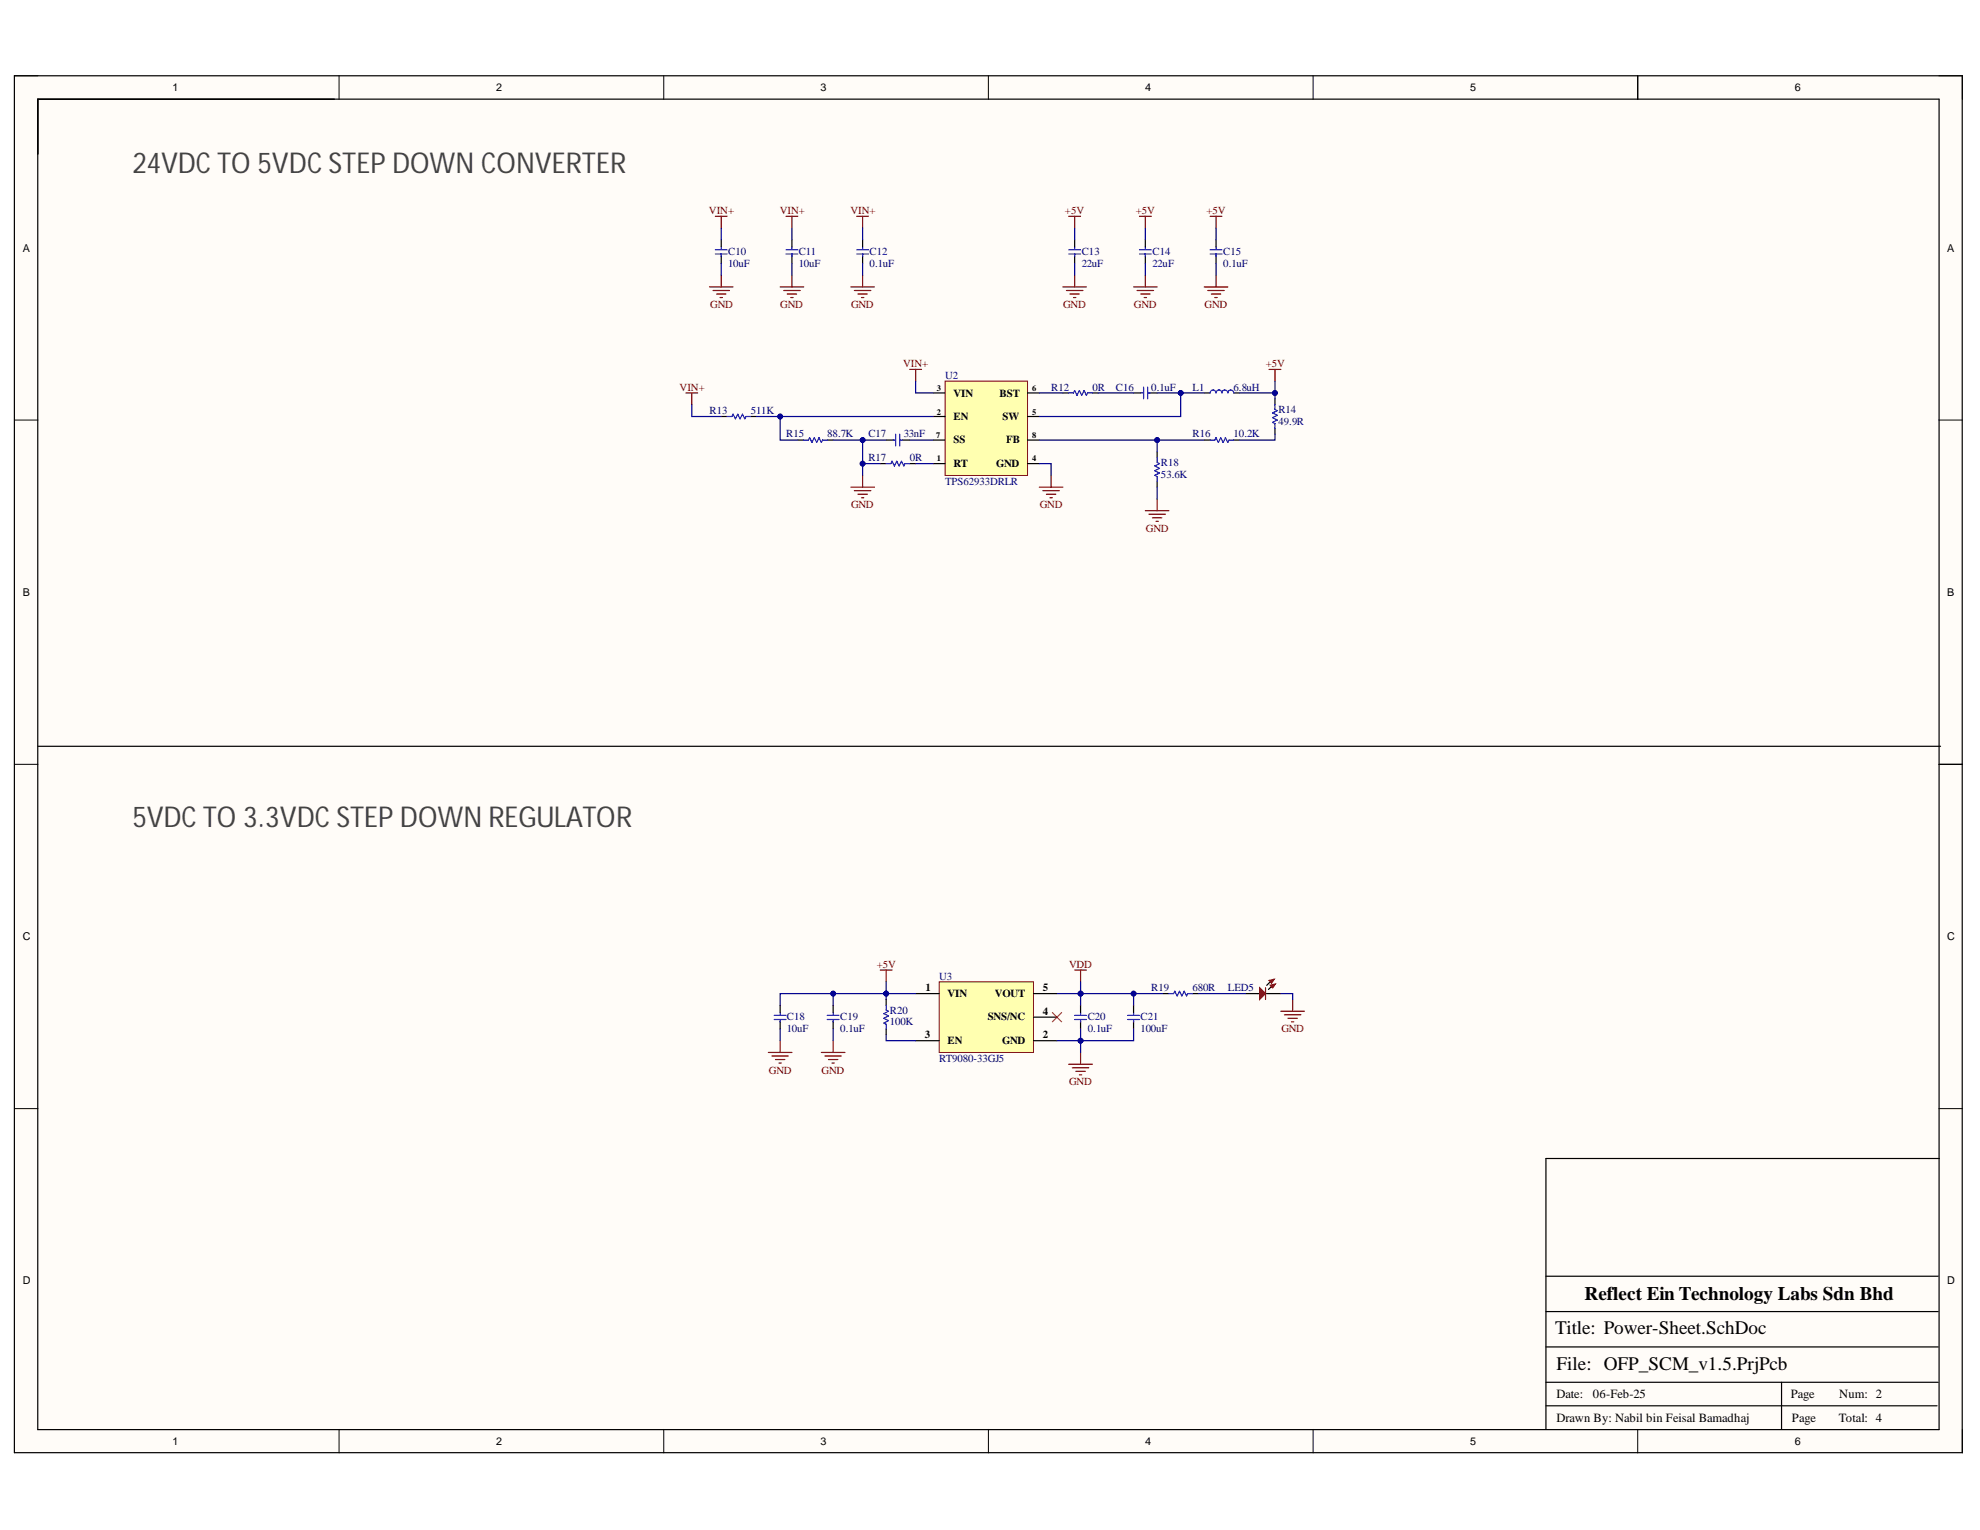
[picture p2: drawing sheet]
<svg xmlns="http://www.w3.org/2000/svg" width="279mm" height="216mm" viewBox="0 0 279 216" stroke-linecap="round" stroke-linejoin="round" font-family="sans-serif">
<g fill="#fffcf8">
<path d="M2 10.7h274.9v194.3h-274.9z" fill-rule="evenodd"/>
<path d="M5.4 14h268.2v187.7h-268.2z" fill-rule="evenodd"/>
</g>
<g fill="none" stroke="#000" stroke-width=".14">
<path d="M2 10.7h3.4M47.8 10.7v3.3M93.7 10.7v3.3M139.5 10.7v3.3M185.3 10.7v3.3M231.1 10.7v3.3M273.6 10.7h3.3v3.3M2 59.3h3.4M273.6 59.3h3.3M2 107.9h3.4M273.6 107.9h3.3M2 156.4h3.4"/>
<path d="M273.6 156.4h3.3M47.8 201.7v3.3M93.7 201.7v3.3M139.5 201.7v3.3M185.3 201.7v3.3M231.1 201.7v3.3M276.9 201.7v3.3"/>
</g>
<path d="M2 10.7h274.9v194.3h-274.9zM5.3 14h268.3v187.7h-268.3zM231.1 10.7v3.3M5.4 105.3h268.4M273.6 107.9h3.3M273.7 163.5h-55.6v38.2M218.1 198.4h55.2M218.1 195.1h55.4M218.1 190.1h55.4M218.1 185.1h55.4M218.1 180.1h55.4M251.4 195.1v6.6" fill="none" stroke="#000" stroke-width=".17"/>
<path d="M133.4 53.8h11.6v13.3h-11.6z" fill-rule="evenodd" fill="#ffffb0"/>
<path d="M133.4 53.8h11.6v13.3h-11.6z" fill="none" stroke="#800000" stroke-width=".14"/>
<g fill="none" stroke="#000" stroke-width=".17">
<path d="M101.8 33.8v1M101.8 36.1v1.1M111.7 33.8v1M111.7 36.1v1.1M121.7 33.8v1M121.7 36.1v1.1M151.6 33.8v1M151.6 36.1v1.1M161.6 33.8v1M161.6 36.1v1.1M171.6 33.8v1M171.6 36.1v1.1"/>
<path d="M101.8 58.8h.8M105.9 58.8h.9M131.7 58.8h1.7M131.7 55.5h1.7M145 58.8h1.7M145 55.5h1.7M150 55.5h.8M154.1 55.5h.9M160 55.5h1M162.2 55.5h1.1M179.9 56.3v.8M112.6 62.1h.8"/>
<path d="M116.7 62.1h.9M124.2 65.4h.8M125 62.1h1.1M127.4 62.1h1M128.4 65.4h.8M131.7 65.4h1.7M131.7 62.1h1.7M145 65.4h1.7M145 62.1h1.7M163.3 63.8v.8M163.3 67.9v.8M169.9 62.1h.9"/>
<path d="M174.1 62.1h.8M179.9 60.4v.9"/>
</g>
<g fill="none" stroke="#800000" stroke-width=".17">
<path d="M100.9 30.5h1.7M101.8 30.5v1.7M101.8 38.8v1.7M110.9 30.5h1.7M111.7 30.5v1.7M111.7 38.8v1.7M120.9 30.5h1.7M121.7 30.5v1.7M121.7 38.8v1.7M150.8 30.5h1.7M151.6 30.5v1.7M151.6 38.8v1.7"/>
<path d="M160.8 30.5h1.7M161.6 30.5v1.7M161.6 38.8v1.7M170.8 30.5h1.6M171.6 30.5v1.7M171.6 38.8v1.7M96.8 55.5h1.7M97.6 55.5v1.6M100.1 40.5h3.3M100.6 41h2.3M101.1 41.5h1.3M101.6 42h.3"/>
<path d="M110.1 40.5h3.3M110.6 41h2.3M111.1 41.5h1.3M111.6 42h.3M120.1 40.5h3.3M120.6 41h2.3M121.1 41.5h1.3M121.6 42h.3M128.4 52.1h1.6M129.2 52.1v1.7M150 40.5h3.3M150.5 41h2.3"/>
<path d="M151 41.5h1.3M151.5 42h.3M160 40.5h3.3M160.5 41h2.3M161 41.5h1.3M161.5 42h.3M169.9 40.5h3.4M170.4 41h2.4M170.9 41.5h1.4M171.4 42h.4M179.1 52.1h1.6M179.9 52.1v1.7"/>
<path d="M120.1 68.7h3.3M120.6 69.2h2.3M121.1 69.7h1.3M121.6 70.2h.3M121.7 67.1v1.6M146.7 68.7h3.3M147.2 69.2h2.3M147.7 69.7h1.3M148.2 70.2h.3M148.3 67.1v1.6M161.6 72.1h3.3M162.1 72.6h2.3"/>
<path d="M162.6 73.1h1.3M163.1 73.6h.3M163.3 70.4v1.7"/>
</g>
<g fill="none" stroke="#00f" stroke-width=".17">
<path d="M100.9 35.8h1.7M100.9 35.3h1.7M101.8 34.8v.4M101.8 35.8v.4M110.9 35.8h1.7M110.9 35.3h1.7M111.7 34.8v.4M111.7 35.8v.4M120.9 35.8h1.7M120.9 35.3h1.7M121.7 34.8v.4M121.7 35.8v.4"/>
<path d="M150.8 35.8h1.7M150.8 35.3h1.7M151.6 34.8v.4M151.6 35.8v.4M160.8 35.8h1.7M160.8 35.3h1.7M161.6 34.8v.4M161.6 35.8v.4M170.8 35.8h1.6M170.8 35.3h1.6M171.6 34.8v.4M171.6 35.8v.4"/>
<path d="M102.6 58.8h.7l.1-.4 .4 .7 .3-.7 .3 .7 .4-.7 .3 .7 .2-.3h.6M150.8 55.5h.7l.1-.4 .4 .7 .3-.7 .3 .7 .4-.7 .3 .7 .2-.3h.6M161 55.5h.3M161.4 54.6v1.7M162 55.5h.3M162 54.6v1.7M179.9 57.1v.7l.3 .1-.6 .4 .6 .3-.6 .3 .6 .4-.6 .3 .3 .2v.6M113.4 62.1h.7l.1-.3 .4 .6 .3-.6 .3 .6 .4-.6 .3 .6 .2-.3h.6M125 65.4h.7l.2-.3 .3 .7 .3-.7 .4 .7 .3-.7 .3 .7 .2-.4h.7M126 62.1h.4M126.4 61.3v1.6M127 61.3v1.6"/>
<path d="M127 62.1h.4M163.3 64.6v.7l.3 .1-.6 .4 .6 .3-.6 .3 .6 .3-.6 .4 .3 .1v.7M170.8 62.1h.6l.2-.3 .3 .6 .4-.6 .3 .6M174.1 62.1h-.7l-.1 .3-.4-.6-.3 .6"/>
</g>
<path d="M132.5 138.5h13.3v10h-13.3z" fill-rule="evenodd" fill="#ffffb0"/>
<path d="M132.5 138.5h13.3v10h-13.3z" fill="none" stroke="#800000" stroke-width=".14"/>
<g fill="none" stroke="#000" stroke-width=".17">
<path d="M179.4 139.2l-.4 .4M110.1 141.9v1M110.1 144.1v1.1M117.6 141.9v1M117.6 144.1v1.1M129.2 140.2h3.3M129.2 146.9h3.3M145.8 140.2h3.4M145.8 146.9h3.4M145.8 143.5h3.4M152.5 141.9v1M152.5 144.1v1.1"/>
<path d="M164.1 140.2h.8M168.3 140.2h.8"/>
</g>
<g fill="none" stroke="#800000" stroke-width=".17">
<path d="M124.2 136.9h1.7M125 136.9v1.6M151.6 136.9h1.7M152.5 136.9v1.6M108.4 148.5h3.3M108.9 149h2.4M109.4 149.5h1.3M109.9 150h.4M110.1 146.9v1.6M115.9 148.5h3.3M116.4 149h2.3M116.9 149.5h1.3"/>
<path d="M117.4 150h.3M117.6 146.9v1.6M150.8 150.2h3.3M151.3 150.7h2.3M151.8 151.2h1.3M152.3 151.7h.3M152.5 148.5v1.7"/>
</g>
<g fill="none" stroke="#00f" stroke-width=".17">
<path d="M109.3 143.9h1.6M109.3 143.3h1.6M110.1 142.9v.3M110.1 143.9v.3M116.7 143.9h1.7M116.7 143.3h1.7M117.6 142.9v.3M117.6 143.9v.3M151.6 143.9h1.7M151.6 143.3h1.7M152.5 142.9v.3M152.5 143.9v.3"/>
<path d="M164.9 140.2h.7l.2-.3 .3 .6 .3-.6 .4 .6 .3-.6 .3 .6 .2-.3h.7"/>
</g>
<path d="M148.5 142.9l1.3 1.3M149.8 142.9l-1.3 1.3" fill="none" stroke="#f00" stroke-width=".14"/>
<path d="M179.2 139l.8-.2-.4 .6z" fill-rule="evenodd" fill="#c00"/>
<path d="M179.2 139l.8-.2-.4 .6z" fill="none" stroke="#c00" stroke-width=".14"/>
<path d="M179.2 138.5l-.5 .5" fill="none" stroke="#000" stroke-width=".17"/>
<path d="M179 138.3l.8-.1-.4 .5z" fill-rule="evenodd" fill="#c00"/>
<path d="M179 138.3l.8-.1-.4 .5z" fill="none" stroke="#c00" stroke-width=".14"/>
<path d="M175.8 140.2h1.9M178.6 140.2h2.1" fill="none" stroke="#000" stroke-width=".17"/>
<path d="M178.6 139.4v1.6" fill="none" stroke="#c00" stroke-width=".17"/>
<path d="M177.7 139.4l.9 .8-.9 .8z" fill="#c00"/>
<path d="M177.7 139.4l.9 .8-.9 .8z" fill="none" stroke="#c00" stroke-width=".17"/>
<path d="M180.7 142.7h3.4M181.2 143.2h2.4M181.7 143.7h1.4M182.2 144.2h.4M182.4 141v1.7" fill="none" stroke="#800000" stroke-width=".17"/>
<path d="M169.9 55.5h.9M174.1 55.5h.8M125 141v.9M125 145.2v.8M160 141.9v1M160 144.1v1.1" fill="none" stroke="#000" stroke-width=".17"/>
<path d="M170.8 55.5a.42 .42 0 0 1 .4-.5 .42 .42 0 0 1 .4 .5 .41 .41 0 0 1 .4-.5 .41 .41 0 0 1 .4 .5 .41 .41 0 0 1 .7-.4l.2 .4a.41 .41 0 0 1 .4-.5 .41 .41 0 0 1 .4 .5M125 141.9v.6l.4 .2-.7 .3 .7 .4-.7 .3 .7 .3-.7 .4 .3 .1v.7M159.1 143.9h1.7M159.1 143.3h1.7M160 142.9v.3M160 143.9v.3" fill="none" stroke="#00f" stroke-width=".17"/>
<path d="M117.6 62.1h7.4M128.4 62.1h3.3M129.2 65.4h2.5M146.7 65.4h1.6v1.7" fill="none" stroke="#000080" stroke-width=".17"/>
<circle cx="121.7" cy="62.1" r=".33" fill="#000080"/>
<circle cx="121.7" cy="62.1" r=".33" fill="none" stroke="#000080" stroke-width=".14"/>
<path d="M121.7 65.4h2.5" fill="none" stroke="#000080" stroke-width=".17"/>
<circle cx="121.7" cy="65.4" r=".33" fill="#000080"/>
<circle cx="121.7" cy="65.4" r=".33" fill="none" stroke="#000080" stroke-width=".14"/>
<path d="M121.7 62.1v5" fill="none" stroke="#000080" stroke-width=".17"/>
<circle cx="121.7" cy="65.4" r=".33" fill="#000080"/>
<circle cx="121.7" cy="65.4" r=".33" fill="none" stroke="#000080" stroke-width=".14"/>
<circle cx="121.7" cy="62.1" r=".33" fill="#000080"/>
<circle cx="121.7" cy="62.1" r=".33" fill="none" stroke="#000080" stroke-width=".14"/>
<path d="M110.1 58.8v3.3h2.5" fill="none" stroke="#000080" stroke-width=".17"/>
<circle cx="110.1" cy="58.8" r=".33" fill="#000080"/>
<circle cx="110.1" cy="58.8" r=".33" fill="none" stroke="#000080" stroke-width=".14"/>
<path d="M106.8 58.8h24.9" fill="none" stroke="#000080" stroke-width=".17"/>
<circle cx="110.1" cy="58.8" r=".33" fill="#000080"/>
<circle cx="110.1" cy="58.8" r=".33" fill="none" stroke="#000080" stroke-width=".14"/>
<path d="M97.6 57.1v1.7h4.2M129.2 53.8v1.7h2.5M146.7 55.5h3.3M155 55.5h5M146.7 62.1h23.2" fill="none" stroke="#000080" stroke-width=".17"/>
<circle cx="163.3" cy="62.1" r=".33" fill="#000080"/>
<circle cx="163.3" cy="62.1" r=".33" fill="none" stroke="#000080" stroke-width=".14"/>
<path d="M163.3 62.1v1.7" fill="none" stroke="#000080" stroke-width=".17"/>
<circle cx="163.3" cy="62.1" r=".33" fill="#000080"/>
<circle cx="163.3" cy="62.1" r=".33" fill="none" stroke="#000080" stroke-width=".14"/>
<g fill="none" stroke="#000080" stroke-width=".17">
<path d="M101.8 32.2v1.6M101.8 37.2v1.6M111.7 32.2v1.6M111.7 37.2v1.6M121.7 32.2v1.6M121.7 37.2v1.6M151.6 32.2v1.6M151.6 37.2v1.6M161.6 32.2v1.6M161.6 37.2v1.6M171.6 32.2v1.6M171.6 37.2v1.6"/>
<path d="M163.3 68.7v1.7M179.9 61.3v.8h-5M149.2 146.9h3.3v1.6"/>
</g>
<circle cx="152.5" cy="146.9" r=".33" fill="#000080"/>
<circle cx="152.5" cy="146.9" r=".33" fill="none" stroke="#000080" stroke-width=".14"/>
<path d="M125 138.5v1.7h4.2" fill="none" stroke="#000080" stroke-width=".17"/>
<circle cx="125" cy="140.2" r=".33" fill="#000080"/>
<circle cx="125" cy="140.2" r=".33" fill="none" stroke="#000080" stroke-width=".14"/>
<path d="M125 140.2v.8" fill="none" stroke="#000080" stroke-width=".17"/>
<circle cx="125" cy="140.2" r=".33" fill="#000080"/>
<circle cx="125" cy="140.2" r=".33" fill="none" stroke="#000080" stroke-width=".14"/>
<path d="M125 146v.9h4.2M125 140.2h-14.9v1.7" fill="none" stroke="#000080" stroke-width=".17"/>
<circle cx="117.6" cy="140.2" r=".33" fill="#000080"/>
<circle cx="117.6" cy="140.2" r=".33" fill="none" stroke="#000080" stroke-width=".14"/>
<circle cx="125" cy="140.2" r=".33" fill="#000080"/>
<circle cx="125" cy="140.2" r=".33" fill="none" stroke="#000080" stroke-width=".14"/>
<path d="M117.6 140.2v1.7" fill="none" stroke="#000080" stroke-width=".17"/>
<circle cx="117.6" cy="140.2" r=".33" fill="#000080"/>
<circle cx="117.6" cy="140.2" r=".33" fill="none" stroke="#000080" stroke-width=".14"/>
<path d="M152.5 138.5v3.4M110.1 145.2v1.7M117.6 145.2v1.7" fill="none" stroke="#000080" stroke-width=".17"/>
<circle cx="152.5" cy="140.2" r=".33" fill="#000080"/>
<circle cx="152.5" cy="140.2" r=".33" fill="none" stroke="#000080" stroke-width=".14"/>
<path d="M152.5 145.2v1.7" fill="none" stroke="#000080" stroke-width=".17"/>
<circle cx="152.5" cy="146.9" r=".33" fill="#000080"/>
<circle cx="152.5" cy="146.9" r=".33" fill="none" stroke="#000080" stroke-width=".14"/>
<path d="M149.2 140.2h3.3" fill="none" stroke="#000080" stroke-width=".17"/>
<circle cx="152.5" cy="140.2" r=".33" fill="#000080"/>
<circle cx="152.5" cy="140.2" r=".33" fill="none" stroke="#000080" stroke-width=".14"/>
<path d="M179.9 53.8v1.7h-5M169.1 140.2h6.7M180.7 140.2h1.7v.8" fill="none" stroke="#000080" stroke-width=".17"/>
<circle cx="179.9" cy="55.5" r=".33" fill="#000080"/>
<circle cx="179.9" cy="55.5" r=".33" fill="none" stroke="#000080" stroke-width=".14"/>
<path d="M179.9 55.5v.8" fill="none" stroke="#000080" stroke-width=".17"/>
<circle cx="179.9" cy="55.5" r=".33" fill="#000080"/>
<circle cx="179.9" cy="55.5" r=".33" fill="none" stroke="#000080" stroke-width=".14"/>
<path d="M163.3 55.5h6.6" fill="none" stroke="#000080" stroke-width=".17"/>
<circle cx="166.6" cy="55.5" r=".33" fill="#000080"/>
<circle cx="166.6" cy="55.5" r=".33" fill="none" stroke="#000080" stroke-width=".14"/>
<path d="M166.6 55.5v3.3h-19.9" fill="none" stroke="#000080" stroke-width=".17"/>
<circle cx="166.6" cy="55.5" r=".33" fill="#000080"/>
<circle cx="166.6" cy="55.5" r=".33" fill="none" stroke="#000080" stroke-width=".14"/>
<path d="M160 145.2v1.7h-7.5" fill="none" stroke="#000080" stroke-width=".17"/>
<circle cx="152.5" cy="146.9" r=".33" fill="#000080"/>
<circle cx="152.5" cy="146.9" r=".33" fill="none" stroke="#000080" stroke-width=".14"/>
<path d="M152.5 140.2h11.6" fill="none" stroke="#000080" stroke-width=".17"/>
<circle cx="152.5" cy="140.2" r=".33" fill="#000080"/>
<circle cx="152.5" cy="140.2" r=".33" fill="none" stroke="#000080" stroke-width=".14"/>
<circle cx="160" cy="140.2" r=".33" fill="#000080"/>
<circle cx="160" cy="140.2" r=".33" fill="none" stroke="#000080" stroke-width=".14"/>
<path d="M160 140.2v1.7" fill="none" stroke="#000080" stroke-width=".17"/>
<circle cx="160" cy="140.2" r=".33" fill="#000080"/>
<circle cx="160" cy="140.2" r=".33" fill="none" stroke="#000080" stroke-width=".14"/>
<g font-size="4.1" fill="#434343">
<text x="18.7" y="24.4">24VDC TO 5VDC STEP DOWN CONVERTER</text>
<text x="18.7" y="116.7">5VDC TO 3.3VDC STEP DOWN REGULATOR</text>
</g>
<g font-size="2.7">
<text x="223.6" y="183.5">Reflect Ein Technology Labs Sdn Bhd</text>
<text x="219.5" y="188.3">Title: Power-Sheet.SchDoc</text>
<text x="219.6" y="193.3">File: OFP_SCM_v1.5.PrjPcb</text>
</g>
<g font-size="1.8">
<text x="219.6" y="197.3">Date:</text>
<text x="224.8" y="197.3">06-Feb-25</text>
<text x="252.7" y="197.3">Page</text>
<text x="259.5" y="197.3">Num: 2</text>
<text x="219.6" y="200.6">Drawn By: Nabil bin Feisal Bamadhaj</text>
<text x="252.9" y="200.6">Page</text>
<text x="259.5" y="200.6">Total: 4</text>
</g>
<g font-size="1.5">
<text x="24.4" y="12.8">1</text>
<text x="70" y="12.8">2</text>
<text x="115.8" y="12.8">3</text>
<text x="161.6" y="12.8">4</text>
<text x="207.5" y="12.8">5</text>
<text x="253.3" y="12.8">6</text>
<text x="3.2" y="35.5">A</text>
<text x="274.8" y="35.5">A</text>
<text x="134.6" y="59.3">EN</text>
<text x="134.6" y="56">VIN</text>
<text x="141.1" y="56">BST</text>
<text x="141.5" y="59.3">SW</text>
<text x="134.6" y="65.9">RT</text>
<text x="134.6" y="62.6">SS</text>
<text x="140.6" y="65.9">GND</text>
<text x="142" y="62.6">FB</text>
<text x="3.2" y="84">B</text>
<text x="274.8" y="84">B</text>
<text x="3.2" y="132.7">C</text>
<text x="274.8" y="132.7">C</text>
<text x="130.6" y="139.8">1</text>
<text x="133.7" y="140.7">VIN</text>
<text x="139.4" y="144">SNS/NC</text>
<text x="140.4" y="140.7">VOUT</text>
<text x="147.2" y="143.2">4</text>
<text x="147.2" y="139.8">5</text>
<text x="130.5" y="146.5">3</text>
<text x="133.7" y="147.4">EN</text>
<text x="141.4" y="147.4">GND</text>
<text x="147.2" y="146.5">2</text>
<text x="3.2" y="181.2">D</text>
<text x="274.8" y="181.2">D</text>
<text x="24.4" y="203.8">1</text>
<text x="70" y="203.8">2</text>
<text x="115.8" y="203.8">3</text>
<text x="161.6" y="203.8">4</text>
<text x="207.5" y="203.8">5</text>
<text x="253.3" y="203.8">6</text>
</g>
<g font-size="1.5" fill="#800000">
<text x="100" y="30.2">VIN+</text>
<text x="110" y="30.2">VIN+</text>
<text x="120" y="30.2">VIN+</text>
<text x="150.3" y="30.2">+5V</text>
<text x="160.3" y="30.2">+5V</text>
<text x="170.2" y="30.2">+5V</text>
<text x="100.2" y="43.5">GND</text>
<text x="110.1" y="43.5">GND</text>
<text x="120.1" y="43.5">GND</text>
<text x="150" y="43.5">GND</text>
<text x="160" y="43.5">GND</text>
<text x="170" y="43.5">GND</text>
<text x="127.4" y="51.7">VIN+</text>
<text x="178.6" y="51.7">+5V</text>
<text x="95.9" y="55.1">VIN+</text>
<text x="120.1" y="71.7">GND</text>
<text x="146.7" y="71.7">GND</text>
<text x="161.7" y="75.1">GND</text>
<text x="123.7" y="136.5">+5V</text>
<text x="150.9" y="136.5">VDD</text>
<text x="180.8" y="145.7">GND</text>
<text x="108.5" y="151.5">GND</text>
<text x="115.9" y="151.5">GND</text>
<text x="150.9" y="153.1">GND</text>
</g>
<g font-size="1.5" fill="#000080">
<text x="102.8" y="36">C10</text>
<text x="102.8" y="37.6">10uF</text>
<text x="112.7" y="36">C11</text>
<text x="112.7" y="37.6">10uF</text>
<text x="122.7" y="36">C12</text>
<text x="122.7" y="37.6">0.1uF</text>
<text x="152.6" y="36">C13</text>
<text x="152.6" y="37.6">22uF</text>
<text x="162.6" y="36">C14</text>
<text x="162.6" y="37.6">22uF</text>
<text x="172.6" y="36">C15</text>
<text x="172.6" y="37.6">0.1uF</text>
<text x="133.4" y="53.4">U2</text>
<text x="100.1" y="58.4">R13</text>
<text x="106" y="58.4">511K</text>
<text x="148.3" y="55.1">R12</text>
<text x="154.2" y="55.1">0R</text>
<text x="157.5" y="55.1">C16</text>
<text x="162.5" y="55.1">0.1uF</text>
<text x="168.3" y="55.1">L1</text>
<text x="174" y="55.1">6.8uH</text>
<text x="180.4" y="58.3">R14</text>
<text x="180.4" y="59.9">49.9R</text>
<text x="111" y="61.7">R15</text>
<text x="116.7" y="61.7">88.7K</text>
<text x="122.5" y="65.1">R17</text>
<text x="122.5" y="61.7">C17</text>
<text x="127.5" y="61.7">33nF</text>
<text x="128.4" y="65.1">0R</text>
<text x="163.8" y="65.8">R18</text>
<text x="168.3" y="61.7">R16</text>
<text x="174" y="61.7">10.2K</text>
<text x="133.4" y="68.4">TPS62933DRLR</text>
<text x="163.8" y="67.4">53.6K</text>
<text x="111" y="144">C18</text>
<text x="118.6" y="144">C19</text>
<text x="125.6" y="143">R20</text>
<text x="132.5" y="138.2">U3</text>
<text x="153.5" y="144">C20</text>
<text x="160.9" y="144">C21</text>
<text x="162.5" y="139.8">R19</text>
<text x="168.3" y="139.8">680R</text>
<text x="173.3" y="139.8">LED5</text>
<text x="111" y="145.7">10uF</text>
<text x="118.6" y="145.7">0.1uF</text>
<text x="125.6" y="144.7">100K</text>
<text x="132.5" y="149.8">RT9080-33GJ5</text>
<text x="153.5" y="145.7">0.1uF</text>
<text x="160.9" y="145.7">100uF</text>
</g>
<g font-size="1.2">
<text x="132.2" y="58.5">2</text>
<text x="132.2" y="55.1">3</text>
<text x="145.6" y="58.5">5</text>
<text x="145.6" y="55.1">6</text>
<text x="132.1" y="61.8">7</text>
<text x="132.2" y="65.1">1</text>
<text x="145.6" y="65.1">4</text>
<text x="145.6" y="61.8">8</text>
</g>
</svg>
